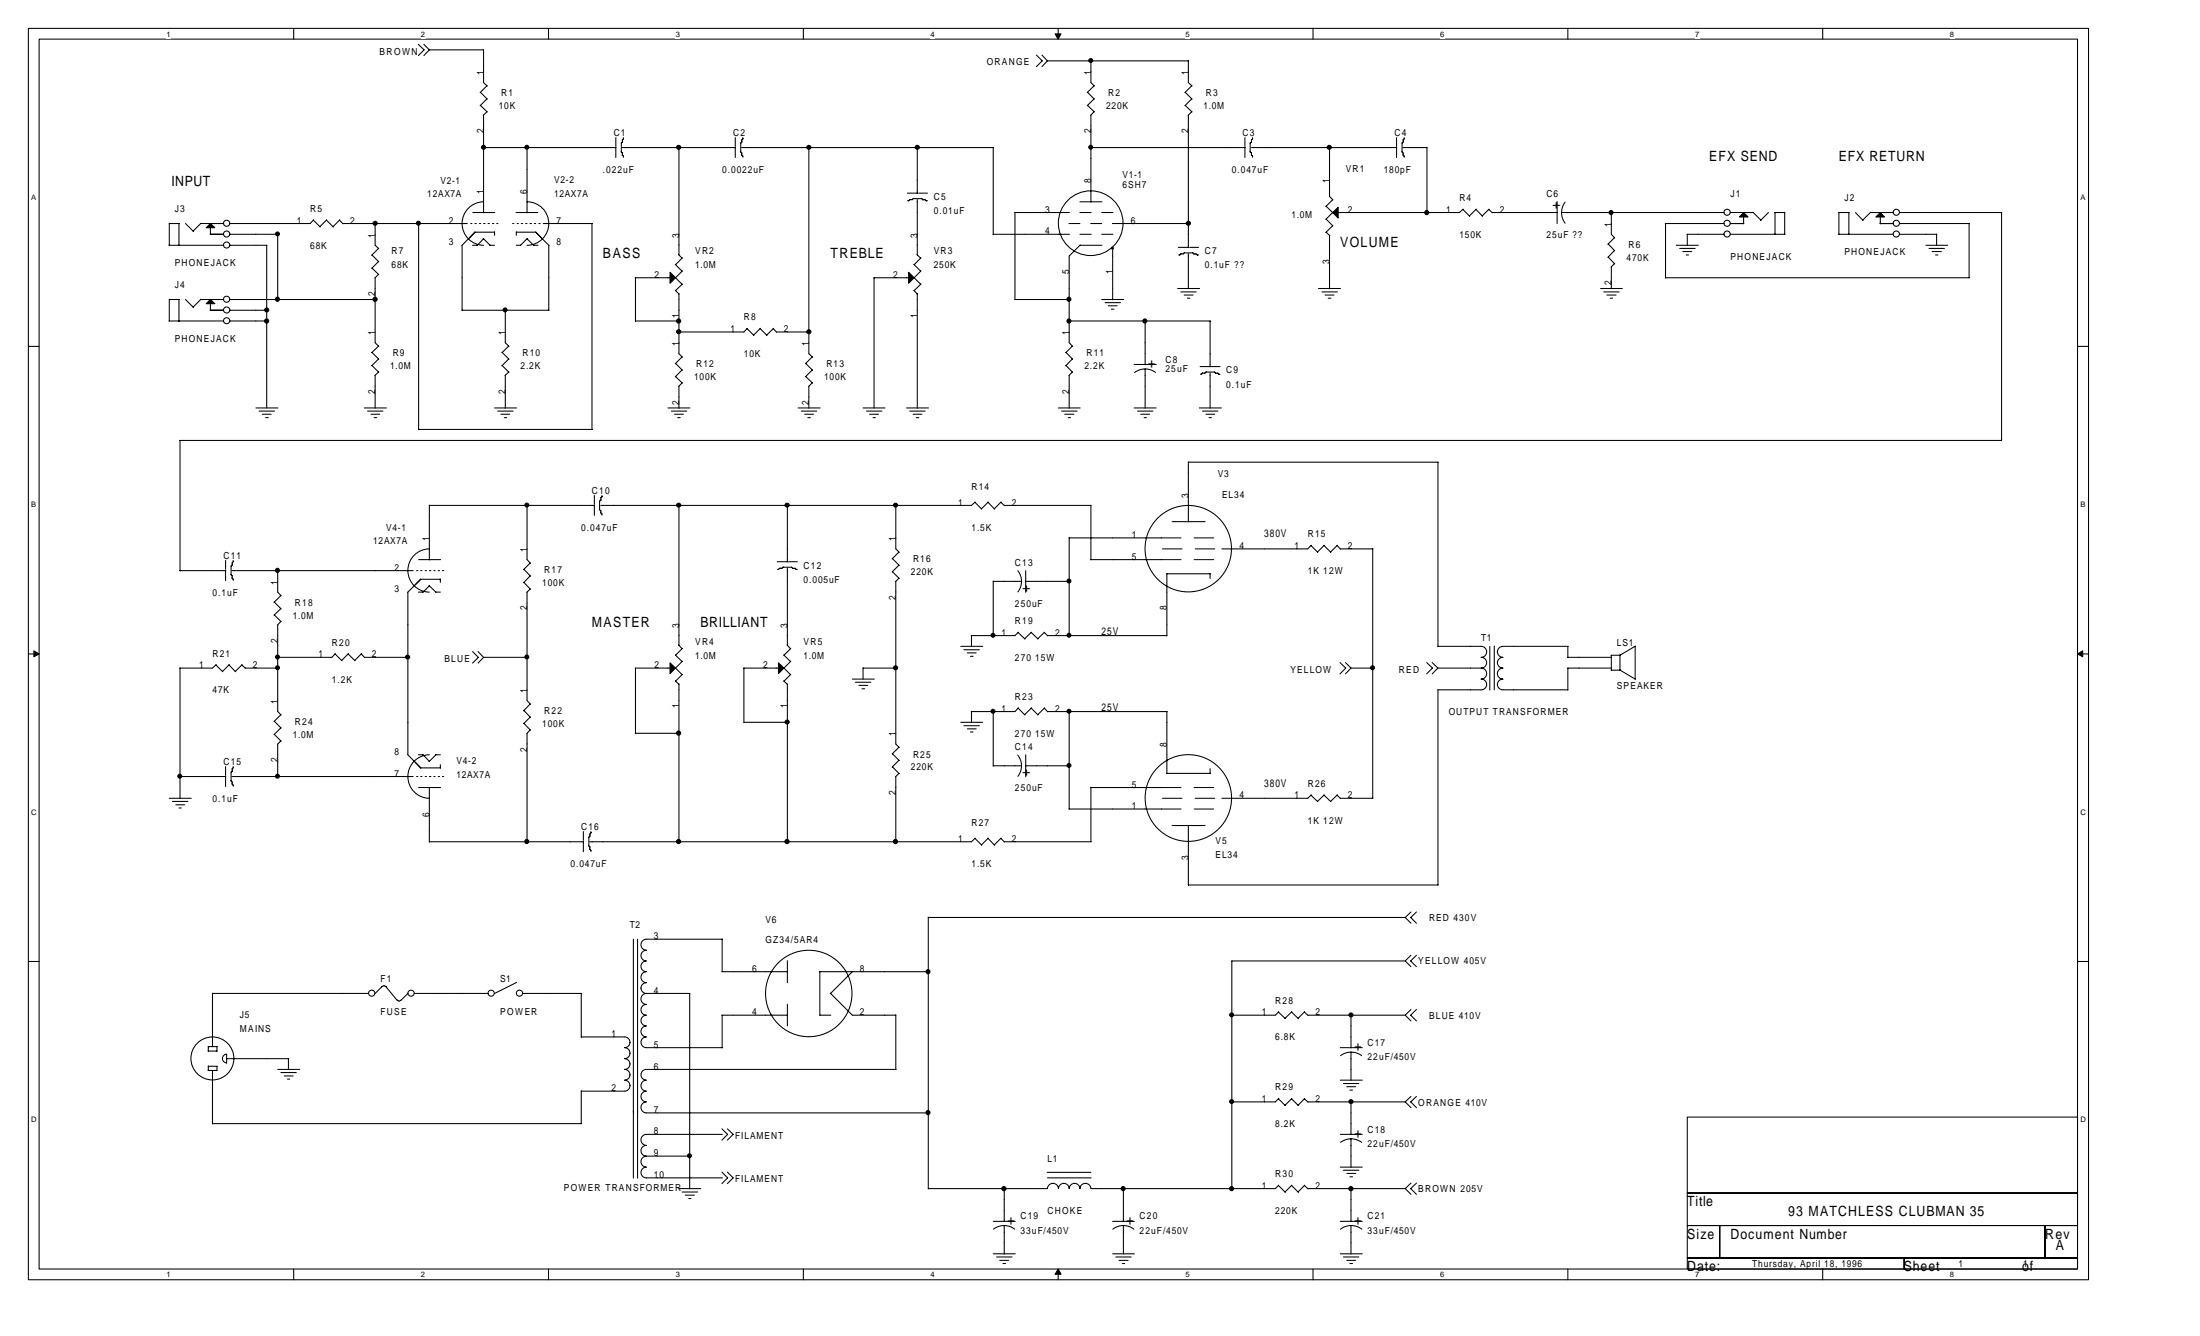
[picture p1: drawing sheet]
<svg xmlns="http://www.w3.org/2000/svg" width="356mm" height="216mm" viewBox="0 0 356 216" stroke-linecap="round" stroke-linejoin="round" font-family="sans-serif">
<path d="M4.6 4.6h333v202.2h-333zM6.3 6.3h329.5v198.8h-329.5z" fill="none" stroke="#000" stroke-width=".17"/>
<g fill="#fff">
<path d="M26.9 4.8h.7v1.4h-.7z"/>
<path d="M26.9 205.3h.7v1.4h-.7z"/>
</g>
<path d="M47.5 4.6v1.7M47.5 205.1v1.7" fill="none" stroke="#000" stroke-width=".17"/>
<g fill="#fff">
<path d="M68 4.8h.7v1.4h-.7z"/>
<path d="M68 205.3h.7v1.4h-.7z"/>
</g>
<path d="M88.7 4.6v1.7M88.7 205.1v1.7" fill="none" stroke="#000" stroke-width=".17"/>
<g fill="#fff">
<path d="M109.2 4.8h.7v1.4h-.7z"/>
<path d="M109.2 205.3h.7v1.4h-.7z"/>
</g>
<path d="M129.9 4.6v1.7M129.9 205.1v1.7" fill="none" stroke="#000" stroke-width=".17"/>
<g fill="#fff">
<path d="M150.4 4.8h.7v1.4h-.7z"/>
<path d="M150.4 205.3h.7v1.4h-.7z"/>
</g>
<path d="M171 4.6v1.7M171 205.1v1.7" fill="none" stroke="#000" stroke-width=".17"/>
<g fill="#000" stroke="#000" stroke-width=".16">
<path d="M170.5 5.5h1l-.5 .8z" fill-rule="evenodd"/>
<path d="M171 205.1l.5 .8h-1z" fill-rule="evenodd"/>
</g>
<g fill="#fff">
<path d="M191.6 4.8h.7v1.4h-.7z"/>
<path d="M191.6 205.3h.7v1.4h-.7z"/>
</g>
<path d="M212.2 4.6v1.7M212.2 205.1v1.7" fill="none" stroke="#000" stroke-width=".17"/>
<g fill="#fff">
<path d="M232.8 4.8h.7v1.4h-.7z"/>
<path d="M232.8 205.3h.7v1.4h-.7z"/>
</g>
<path d="M253.4 4.6v1.7M253.4 205.1v1.7" fill="none" stroke="#000" stroke-width=".17"/>
<g fill="#fff">
<path d="M274 4.8h.7v1.4h-.7z"/>
<path d="M274 205.3h.7v1.4h-.7z"/>
</g>
<path d="M294.6 4.6v1.7M294.6 205.1v1.7" fill="none" stroke="#000" stroke-width=".17"/>
<g fill="#fff">
<path d="M315.2 4.8h.7v1.4h-.7z"/>
<path d="M315.2 205.3h.7v1.4h-.7z"/>
<path d="M5.1 31.1h.8v1.4h-.8z"/>
<path d="M336.3 31.1h.8v1.4h-.8z"/>
<path d="M5.1 80.8h.8v1.4h-.8z"/>
<path d="M336.3 80.8h.8v1.4h-.8z"/>
</g>
<path d="M4.6 56h1.7M335.8 56h1.7" fill="none" stroke="#000" stroke-width=".17"/>
<g fill="#fff">
<path d="M5.1 130.5h.8v1.4h-.8z"/>
<path d="M336.3 130.5h.9v1.4h-.9z"/>
</g>
<path d="M4.6 105.7h1.7M335.8 105.7h1.7" fill="none" stroke="#000" stroke-width=".17"/>
<g fill="#000" stroke="#000" stroke-width=".16">
<path d="M5.5 105.2l.8 .5-.8 .4z" fill-rule="evenodd"/>
<path d="M335.8 105.7l.8-.5v.9z" fill-rule="evenodd"/>
</g>
<g fill="#fff">
<path d="M5.1 180.2h.8v1.4h-.8z"/>
<path d="M336.3 180.2h.9v1.4h-.9z"/>
</g>
<g fill="none" stroke="#000" stroke-width=".17">
<path d="M67.6 7.2l1 .9-1 .9M68.5 7.2l.9 .9-.9 .9M69.4 8.1h8.8M77.7 14.9l1.1 1.1M77.7 17l1.1 1.1M78.2 8v5.3l.6 .6M78.2 18.6v15.8M78.7 13.9l-1.1 1.1M78.7 16l-1.1 1.1M78.7 18l-.6 .6M167.5 8.9l1 .9-1 1M168.4 8.9l.9 .9"/>
<path d="M169.3 9.8l-.9 1M169.3 9.8h22.8M175.8 14.9l1.1 1.1M175.8 17l1.1 1.1M176.3 9.8v3.5l.6 .6M176.3 18.6v14.1M176.8 13.9l-1.1 1.1M176.8 16l-1.1 1.1M176.8 18l-.5 .6M191.6 14.9l1.1 1.1M191.6 17l1.1 1.1M192.1 9.8v3.5l.6 .6"/>
<path d="M192.1 18.6v21.4M192.6 13.9l-1.1 1.1M192.6 16l-1.1 1.1M192.6 18l-.6 .6M27.3 39.6h8.9M27.4 36.1v3.5M27.4 36.1h1.6M28.9 36.1v3.6M30 36.1l1.3 1.3M32.4 36.1h3.8M32.5 36.1l-1.3 1.3M34 37.9h2.2"/>
<path d="M34 36.8v1.1M37.2 39.6h6M37.2 37.9h7.7v10.5M43.1 39.6v26.3M50.6 35.6l1.1 1.1M50.7 35.5l-.6 .6h-12.9M52.8 35.6l1.1 1.1M52.8 35.5l-1.1 1.1M54.9 35.6l.5 .6M54.9 35.5l-1.1 1.1M55.4 36.1h20.1M60.6 36.1v3.5l.6 .6"/>
<path d="M67.7 36.1v33.3M74.7 39.6v10.6M75.9 38.5l.9-1-2.2 2.2M76.1 36.1h.2M76.4 39.6h.7M76.4 34.3h3.6M76.7 37.5h3.2M76.8 36.1h.2M77.5 36.1h.2M78.1 23.8h21.5M78.1 38.5l1.1 1.1M78.2 32.6a3.5 3.5 0 0 0-3.5 3.5 3.5 3.5 0 0 0 3.5 3.5"/>
<path d="M78.2 36.1h.2M78.2 38.6l-1.1 1.1M78.9 36.1h.2M79.2 39.6h.7M79.6 36.1h.2M79.9 37.5v.5M80.3 36.1h.2M82.9 36.1h.2M83.4 34.3h3.5M83.5 39.6h.7M83.5 37.5h3.1M83.5 37.5v.5"/>
<path d="M83.6 36.1h.2M84.3 36.1h.2M85 36.1h.2M85.2 32.6a3.5 3.5 0 0 1 3.5 3.5 3.5 3.5 0 0 1-3.5 3.5M85.2 23.8v10.6M85.2 38.6l1.1 1.1M85.2 38.5l-1.1 1.1M85.7 36.1h.2M86.2 39.6h.8M86.4 36.1h.2M87.1 36.1h.2M87.5 38.5l-.9-1 2.1 2.2"/>
<path d="M87.8 36.1h7.9M88.7 39.6v10.5M95.7 36.1v33.3M99.5 22.2v1.5M99.5 23.8v1.7M100.4 24.5l.2 .2M100.4 23.1v1.5M100.6 25l.2 .2M100.6 23.8h18.3M100.6 22.6v.4M100.6 24.7v.4M100.6 22.9l-.2 .2"/>
<path d="M100.8 22.2v.3M100.8 25.2v.2M100.8 22.4l-.2 .2M109.7 23.8v17.4M118.8 22.2v1.5M118.8 23.8v1.7M119.7 24.5l.2 .2M119.7 23.1v1.5M119.9 25l.2 .2M119.9 23.8h40.7M119.9 22.6v.4M119.9 24.7v.4"/>
<path d="M119.9 22.9l-.2 .2M120.1 22.2v.3M120.1 25.2v.2M120.1 22.4l-.2 .2M130.7 23.8v33.4l.6 .5M146.7 31.2h1.6M146.7 32.4h.2M147 32.3h.5M147.1 32.2l-.2 .2M147.6 32.1h1.4M147.6 32.1l-.2 .2M148.3 23.8v7.5"/>
<path d="M148.3 32.3v8.9M148.5 31.2h1.4M149 32.1l.2 .2M149.2 32.3h.3M149.5 32.3l.2 .2M149.7 32.4h.2M160.5 37.9h12.4M160.5 23.8v14.1M164.1 34.3v14.1h8.8M164.1 34.3h8.8M172.8 36.1h1.8M174.6 39.6h3.5"/>
<path d="M174.6 37.9h1.8M174.6 34.3h1.8M174.6 32.6h3.5M174.6 39.6l-1.8 1.8v14l.6 .6M176.3 23.8h25M176.3 36.1h1.8M178.1 37.9h1.8M178.1 34.3h1.8M179.8 36.1h12.3M190.5 40h1.6M192.3 40h1.4M201.2 22.2v1.5"/>
<path d="M201.2 23.8v1.7M202 24.5l.3 .2M202.1 23.1v1.5M202.2 25l.3 .2M202.3 23.8h23.5M202.3 22.6v.4M202.3 24.7v.4M202.3 22.9l-.2 .2M202.5 22.2v.3M202.5 25.2v.2M202.5 22.4l-.2 .2M214.3 33.3l1.1 1.1"/>
<path d="M214.3 35.4l1.1 1.1M214.3 37.5l.6 .6M214.9 23.8v8M214.9 38v8.7M214.9 31.7l.5 .6M215.4 32.3l-1.1 1.1M215.4 34.3l-1.1 1.1M215.4 36.5l-1.1 1.1M225.7 22.2v1.5M225.7 23.8v1.7M226.6 24.5l.2 .2M226.6 23.1v1.5"/>
<path d="M226.8 25l.2 .2M226.8 23.8h3.8M226.8 22.6v.4M226.8 24.7v.4M226.8 22.9l-.2 .2M227 22.2v.3M227 25.2v.2M227 22.4l-.2 .2M230.6 23.8v10.5M236.4 33.8l1.1 1.1M236.5 33.8l-.6 .5h-19.6M238.6 33.8l1 1.1"/>
<path d="M238.6 33.8l-1.1 1.1M240.6 33.8l.6 .6M240.7 33.8l-1.1 1.1M241.2 34.3h10.5M251.7 32.6v3.5M252.4 34.3h26.3M253 32.7a2.83 2.83 0 0 0 0 3.4M259.9 39.4l1.1 1.1M260.4 34.3v3.6l.6 .6M261 38.4l-1.1 1.1M269.2 36.1h9.5M269.2 36.1v8.8"/>
<path d="M270.9 39.6h3.6M272.7 37.9h6M272.7 37.9v1.8M279.7 36.1h2.2M279.7 37.9h8.8M279.7 34.3h3.7M281.8 35.1v1.1M283.4 34.3l1.2 1.3M285.8 34.3l-1.2 1.3M286.9 34.3h1.6M286.9 34.3v3.6M288.5 34.3v3.6"/>
<path d="M297.2 37.9h8.8M297.2 34.3h1.7M297.2 34.3v3.6M298.8 34.3v3.6M299.9 34.3l1.2 1.3M302.3 34.3h3.7M302.4 34.3l-1.3 1.3M303.9 36.1h2.1M303.9 35.1v1.1M307.1 36.1h11.2M307.1 37.9h6M307.1 34.3h16.5"/>
<path d="M311.3 39.6h3.5M313 37.9v1.8M318.3 36.1v8.8M323.5 34.3v36.9M27.3 51.9h8.9M27.4 48.4h1.6M27.4 48.4v3.5M28.9 48.4v3.5M30 48.4l1.3 1.3M32.4 48.4h3.8M32.5 48.4l-1.3 1.2M34 50.1h2.2"/>
<path d="M34 49.1v1.1M37.2 48.4h23.4M37.2 51.9h5.9M37.2 50.1h5.9M60.1 57l1.1 1.1M60.1 59.1l1.1 1.1M60.1 41.2l1.1 1.1M60.1 43.3l1.1 1.1M60.6 44.9v10.5l.6 .6M61.2 55.9l-1.1 1.1M61.2 58l-1.1 1.1M61.2 40.1l-1.1 1.1"/>
<path d="M61.2 42.3l-1.1 1.1M61.2 44.3l-.6 .6M74.7 50.1h14M81.2 57l1.1 1.1M81.2 59.1l1.1 1.1M81.7 50.1v5.3l.6 .6M82.2 55.9l-1.1 1.1M82.2 58l-1.1 1.1M102.7 44.9h5.6M102.7 51.9h7.1M102.7 44.9v7M109.1 46.9l.6 .6"/>
<path d="M109.1 44.8l1.2 1.1M109.1 42.7l1.2 1.1M109.2 58.7l1.1 1.1M109.7 41.2l.6 .5M109.7 47.5v9.7l.6 .5M110.3 57.7l-1.2 1.1M110.3 59.8l-1.2 1.1M110.3 45.9l-1.1 1.1M110.3 43.8l-1.1 1.1M110.3 41.7l-1.1 1.1M120.7 53.1l1.1 1.1M120.8 53.1l-.6 .6h-10.5"/>
<path d="M122.9 53.1l1.1 1.1M122.9 53.1l-1.1 1.1M125 53.1l.5 .6M125 53.1l-1.1 1.1M125.5 53.7h5.3M130.2 58.7l1.1 1.1M131.3 57.7l-1.1 1.1M131.3 59.8l-1.1 1.1M141.2 44.9h5.7M141.3 44.9v21.1M147.7 46.9l.6 .6M147.7 44.8l1.1 1.1"/>
<path d="M147.7 42.7l1.1 1.1M148.2 41.2l.6 .5M148.3 47.5v18.5M148.9 45.9l-1.1 1.1M148.9 43.8l-1.1 1.1M148.9 41.7l-1.1 1.1M172.3 57l1.1 1.1M172.3 59.1l1.1 1.1M172.8 51.9h22.8M173.3 55.9l-1 1.1M173.3 58l-1 1.1M178.1 48.4h3.5"/>
<path d="M178.6 48.9h2.5M179.1 49.4h1.5M179.6 50h.5M179.8 40.3v8.1M183.3 58.9h3.6M185.1 51.9v7M185.1 59.6v6.4M190.3 46.6h3.6M190.5 41.2h.2M190.9 47.2h2.5M190.9 41h.4M190.9 41l-.2 .2"/>
<path d="M191.4 47.7h1.4M191.4 40.9h1.4M191.4 40.8l-.2 .2M191.9 48.2h.4M192.1 41v5.7M192.8 40.9l.2 .2M193 41h.4M193.3 41l.3 .2M193.5 41.2h.2M194 59.2h1.6M195.6 51.9v7.4M195.8 59.2h1.4"/>
<path d="M213.1 46.6h3.6M213.7 47.2h2.5M214.2 47.7h1.4M214.7 48.2h.4M258.7 46.6h3.5M259.2 47.2h2.5M259.7 47.7h1.5M259.9 41.5l1.1 1.1M260.3 48.2h.4M260.4 43.1v3.6M261 40.5l-1.1 1.1M261 42.6l-.6 .6"/>
<path d="M269.2 44.9h49.1M271.5 40.1h2.5M272 40.7h1.4M272.6 41.2h.3M311.8 40.1h2.5M312.3 40.7h1.5M312.9 41.2h.3M29.1 71.2h294.4M29.1 71.2v21.1M41.4 65.9h3.5M41.9 66.4h2.5M42.4 66.9h1.4"/>
<path d="M42.9 67.5h.5M58.9 65.9h3.6M59.4 66.4h2.5M60 66.9h1.4M60.5 67.5h.4M60.6 60.6v5.4M61.2 60.1l-.6 .6M67.7 69.4h28M79.9 65.9h3.6M80.4 66.4h2.5M81 66.9h1.4M81.5 67.5h.4"/>
<path d="M81.7 60.6v5.4M82.2 60.1l-.6 .6M108 65.9h3.5M108.5 66.4h2.5M109 66.9h1.5M109.2 60.8l1.1 1.1M109.5 67.5h.5M109.7 62.4v3.6M110.3 61.9l-.6 .6M129 65.9h3.6M129.5 66.4h2.5M130.1 66.9h1.4"/>
<path d="M130.2 60.8l1.1 1.1M130.6 67.5h.4M130.7 62.4v3.6M131.3 61.9l-.6 .6M139.5 65.9h3.6M140.1 66.4h2.5M140.6 66.9h1.4M141.1 67.5h.4M146.5 65.9h3.6M147 66.4h2.5M147.6 66.9h1.4M148.1 67.5h.4"/>
<path d="M171.1 65.9h3.5M171.6 66.4h2.5M172.1 66.9h1.5M172.6 67.5h.4M172.8 60.6v5.4M173.3 60.1l-.5 .6M183.3 65.9h3.6M183.9 66.4h2.5M184.4 66.9h1.4M184.9 67.5h.4M186.8 60.2a2.79 2.79 0 0 0-3.4 0M192.1 74.6v9.7"/>
<path d="M192.1 74.7h40.4M193.9 65.9h3.5M194 60.5h.2M194.4 66.4h2.5M194.4 60.3h.4M194.4 60.3l-.2 .2M194.9 66.9h1.5M194.9 60.1h1.5M195 60.1l-.3 .2M195.4 67.5h.4M195.6 60.3v5.7M196.3 60.1l.2 .2"/>
<path d="M196.5 60.3h.4M196.8 60.3l.2 .2M197 60.5h.2M232.4 74.7v29.8M29.1 92.2h7.4M36.5 90.6v1.4M36.5 92.2v1.6M37.3 92.9l.2 .2M37.4 91.5v1.4M37.5 93.4l.2 .2M37.5 92.2h29.3M37.5 90.9v.4"/>
<path d="M37.5 93v.4M37.6 91.3l-.2 .2M37.7 90.6v.2M37.7 93.6v.2M37.7 90.7l-.2 .3M44.3 97.3l1.1 1.1M44.3 99.4l1.1 1.1M44.9 92.2v3.5l.5 .6M45.4 96.2l-1.1 1.1M45.4 98.4l-1.1 1M65.9 95.7v26.3M67.3 92.2h.2"/>
<path d="M67.6 95.7h.8M67.7 90.4h3.5M68 93.6h3.2M68 92.2h.2M68 93.6l-2.1 2.1M68.7 92.2h.2M69.4 94.6l1.1 1.1M69.4 88.7a3.5 3.5 0 0 0-3.5 3.5 3.5 3.5 0 0 0 3.5 3.5M69.4 92.2h.3M69.4 81.6v8.9M69.4 94.7l-1.1 1M69.4 81.7h26.7"/>
<path d="M70.1 92.2h.2M70.4 95.7h.8M70.8 92.2h.2M71.2 93.6v.5M71.5 92.2h.2M84.7 92l1 1.1M84.7 94.1l1 1.1M85.2 81.7v8.7l.5 .6M85.2 95.7v17.5l.5 .6M85.7 91l-1.1 1M85.7 93.1l-1.1 1.1M85.7 95.2l-.6 .5"/>
<path d="M96.1 80.1v1.4M96.1 81.7v1.6M96.9 82.4l.2 .2M96.9 81v1.4M97.1 82.9l.2 .2M97.1 80.4v.4M97.1 82.5v.4M97.2 80.8l-.3 .2M97.3 80.1v.2M97.3 83v.2M97.3 80.2l-.2 .2M109.7 81.6v22.7"/>
<path d="M125.6 90.8h1.7M125.7 92h.2M126 91.8h.4M126.1 91.8l-.3 .2M126.5 91.7h1.5M126.6 91.6l-.2 .2M127.3 81.7v9.1M127.3 91.8v12.5M127.4 90.8h1.5M127.9 91.7l.3 .2M128.1 91.8h.4M128.5 91.8l.2 .2"/>
<path d="M128.7 92h.2M144.2 90.3l1.1 1.1M144.2 92.4l1.1 1.1M144.8 81.7v7l.5 .6M144.8 94v26.2l.5 .6M145.3 89.2l-1.1 1.1M145.3 91.3l-1.1 1.1M145.3 93.4l-.5 .6M157.6 81.2l1.1 1.1M157.6 81.1l-.6 .6h-59.9M159.7 81.2l1.1 1.1M159.7 81.1l-1.1 1.1"/>
<path d="M160.5 94h4.6M160.5 93.9v8.8M161.8 81.2l.6 .5M161.8 81.1l-1.1 1.1M162.3 81.7h14.1M164.5 92.2a2.78 2.78 0 0 1 0 3.5M165.7 94h7.2M165.8 92.2v3.5M172.8 86.9h15M172.8 86.9v15.8M176.3 81.7v8.8M176.3 90.4h11.5"/>
<path d="M188.6 92.7h7M188.6 92.7v10.1M189.5 84.3h5.3M195.6 92.7v.8M211.9 88.2l1.1 1.1M211.9 88.1l-.5 .6h-13.9M214 88.2l1.1 1.1M214.1 88.1l-1.1 1.1M216.1 88.2l.6 .5M216.2 88.1l-1.1 1.1M216.6 88.7h5.3M221.9 88.7v40.3"/>
<path d="M29.1 108v21M34.9 107.5l1.1 1.1M34.9 107.4l-.6 .6h-5.2M37 107.5l1.1 1.1M37.1 107.4l-1.1 1.1M39.1 107.5l.6 .5M39.1 107.4l-1.1 1.1M39.6 108h5.3M44.3 116.6l1.1 1.1M44.3 118.7l1.1 1.1M44.9 101v14l.5 .5M45.4 115.5l-1.1 1.1"/>
<path d="M45.4 117.6l-1.1 1.1M45.4 119.7l-.6 .6M45.4 100.4l-.6 .6M54.2 105.7l1.1 1.1M54.2 105.6l-.5 .6h-8.9M56.3 105.7l1.1 1.1M56.3 105.6l-1.1 1.1M58.4 105.7l.5 .6M58.4 105.6l-1.1 1.1M58.9 106.2h7.1M76.4 105.3l.9 .9-.9 1M77.3 105.3l.9 .9"/>
<path d="M78.2 106.2l-.9 1M78.2 106.2h7M84.7 114.8l1 1.1M84.7 116.9l1 1.1M85.2 118.5v17.5M85.7 113.8l-1.1 1.1M85.7 115.9l-1.1 1M85.7 118l-.6 .5M102.7 108h5.6M102.7 108v10.5M102.7 118.5h7.1M109.1 107.9l1.2 1.1"/>
<path d="M109.1 110l.6 .6M109.1 105.8l1.2 1.1M109.7 104.2l.6 .6M109.7 110.5v25.6M110.3 109l-1.1 1.1M110.3 106.9l-1.1 1.1M110.3 104.8l-1.1 1.1M120.2 108h5.6M120.2 116.7h7.1M120.2 108v8.8M126.7 110l.6 .6M126.7 107.9l1.1 1.1"/>
<path d="M126.7 105.8l1.1 1.1M127.2 104.2l.6 .6M127.3 110.5v25.6M127.8 109l-1.1 1.1M127.8 106.9l-1.1 1.1M127.8 104.8l-1.1 1.1M137.8 109.7h3.5M138.3 110.3h2.5M138.8 110.8h1.5M139.3 111.3h.5M139.5 108h5.3M139.5 107.9v1.8"/>
<path d="M155.3 104.5h3.5M155.3 116.7h3.5M155.8 105h2.5M155.8 117.3h2.5M156.4 105.5h1.4M156.4 117.8h1.4M156.9 106.1h.4M156.9 118.3h.4M157 102.7v1.8M157 115v1.8M160.5 115v8.8M164.6 102.2l1.1 1.1"/>
<path d="M164.6 114.4l1.1 1.1M164.6 102.2l-.5 .5h-7.1M164.6 114.4l-.5 .6h-7.1M166.7 102.2l1.1 1.1M166.7 114.4l1.1 1.1M166.7 102.2l-1.1 1M166.7 114.4l-1.1 1.1M168.8 102.2l.5 .6M168.8 114.4l.5 .6M168.8 102.2l-1.1 1M168.8 114.4l-1.1 1.1M169.3 102.7h19.3"/>
<path d="M169.3 115h19.4M172.8 115v15.7M188.6 115v10M216.6 107.1l.9 .9-.9 .9M217.5 107.1l.9 .9-.9 .9M218.3 108h3.6M230.6 107.1l.9 .9-.9 .9M231.5 107.1l.9 .9-.9 .9M232.4 108h7M232.4 104.5h7a.89 .89 0 0 1 .9 .8 .89 .89 0 0 1-.9 .9 .87 .87 0 0 1 .9 .9 .87 .87 0 0 1-.9 .9M232.4 111.4v31.6M239.4 108a.89 .89 0 0 1 .9 .9 .89 .89 0 0 1-.9 .8 .87 .87 0 0 1 .9 .9 .87 .87 0 0 1-.9 .9h-7"/>
<path d="M240.8 104.5v7M241.5 104.4v7.1M253.4 106.2h7M253.4 104.5v1.8M253.5 104.5h-10.6a.89 .89 0 0 0-.9 .8 .89 .89 0 0 0 .9 .9 .87 .87 0 0 0-.9 .9 .87 .87 0 0 0 .9 .9 .89 .89 0 0 0-.9 .9 .89 .89 0 0 0 .9 .8 .87 .87 0 0 0-.9 .9 .87 .87 0 0 0 .9 .9h10.5M260.4 105.9v2.4M260.4 108h-7v3.5M260.4 108.3h1.5M261.8 108.3l2.5 1.4M261.8 105.8v2.5M264.3 104.5v5.3M264.3 104.4l-2.5 1.5h-1.4"/>
<path d="M27.4 129h3.5M27.9 129.5h2.5M28.4 130.1h1.5M28.9 130.6h.4M29.1 125.5h7.4M36.5 123.9v1.4M36.5 125.5v1.6M37.3 126.2l.2 .2M37.4 124.8v1.4M37.5 126.7l.2 .2M37.5 124.2v.4M37.5 126.3v.4"/>
<path d="M37.5 125.5h29.3M37.6 124.6l-.2 .2M37.7 123.9v.2M37.7 126.8v.3M37.7 124.1l-.2 .2M44.9 120.2v5.3M65.9 121.9l2.1 2.2-.9-.9M67.3 125.5h.2M67.6 122h.8M67.7 127.3h3.5M68 124.1h3.2M68 125.5h.2"/>
<path d="M68.3 121.9l1.1 1.1M68.7 125.5h.2M69.4 122a3.5 3.5 0 0 0-3.5 3.5 3.5 3.5 0 0 0 3.5 3.5M69.4 127.2v8.9M69.4 125.5h.3M69.4 136h24.9M70.1 125.5h.2M70.4 122h.8M70.5 122l-1.1 1.1M70.8 125.5h.2M71.2 123.6v.5M71.5 125.5h.2"/>
<path d="M94.3 134.4v1.4M94.3 136v1.6M95.1 136.7l.2 .2M95.2 135.3v1.4M95.3 137.2l.2 .2M95.3 134.8v.3M95.3 136.8v.5M95.4 135.1l-.2 .2M95.5 134.4v.2M95.5 137.4v.2M95.6 134.5l-.3 .3M144.2 121.8l1.1 1.1"/>
<path d="M144.2 123.9l1.1 1.1M144.8 125.5v10.5M145.3 120.7l-1.1 1.1M145.3 122.9l-1.1 1.1M145.3 125l-.5 .5M157.6 135.5l1.1 1.1M157.6 135.4l-.6 .6h-61.7M159.7 135.5l1.1 1.1M159.7 135.4l-1.1 1.1M160.5 123.8h4.6M161.8 135.5l.6 .6M161.8 135.4l-1.1 1.1"/>
<path d="M162.3 136h14.1M164.5 122a2.78 2.78 0 0 1 0 3.5M165.7 123.8h7.1M165.8 122v3.5M172.8 130.7h15M176.3 127.2v8.8M176.3 127.3h11.5M188.6 125h7M189.5 133.4h5.3M192.1 133.4v9.7M195.6 124.2v.8M211.9 128.5l1.1 1.1"/>
<path d="M211.9 128.5l-.5 .5h-13.9M214 128.5l1.1 1.1M214.1 128.5l-1.1 1M216.1 128.5l.6 .5M216.2 128.5l-1.1 1M216.6 129h5.3M4.6 155.4h1.7M61.7 159.5l.4-.2 .3 .2M61.7 159.4l-1.1 1.1M62.4 159.4l1.7 2.2M83.5 158.8l-3.6 1.7M102.4 151.8v38.6"/>
<path d="M103.1 151.8v38.6M116.7 157h10.6M116.7 151.8h-12.2a.89 .89 0 0 0-.9 .9 .89 .89 0 0 0 .9 .9 .87 .87 0 0 0-.9 .8 .87 .87 0 0 0 .9 .9 .87 .87 0 0 0-.9 .9 .87 .87 0 0 0 .9 .8 .89 .89 0 0 0-.9 .9 .89 .89 0 0 0 .9 .9 .87 .87 0 0 0-.9 .9 .87 .87 0 0 0 .9 .8M116.7 151.7v5.3M127.3 155.3v3.5M132.5 157h17.5M132.5 157v7.1h1.8M137.8 157l-3.6 3.6M150 148.2v43.9M150 148.3h77.2M192.1 143h40.4M227.2 155.3h-28.1v36.8"/>
<path d="M228.1 147.4l-1 .9 1 .9M228.1 154.4l-1 .9 1 .9M229 147.4l-1 .9 1 .9M229 154.4l-1 .9 1 .9M335.8 155.4h1.7M33.6 173h1.5M33.6 169.9h1.5M33.7 169.1v.8M33.7 172.3v.7M33.7 172.3h1.4M33.7 169.1h1.4M34.3 160.5v8.6"/>
<path d="M34.3 173v8.6M34.3 160.5h25.3M35.1 169.1v.8M35.1 172.3v.7M36.6 171.8a.7 .7 0 0 1-.6-.7 .7 .7 0 0 1 .6-.7v1.4M36.6 171.1h10.1M44.9 172.8h3.5M45.4 173.3h2.5M45.9 173.9h1.5M46.5 174.4h.3M46.6 171.1v1.8M64.2 161.6l.3 .2 .3-.2"/>
<path d="M66 160.5l-1.1 1.1M67 160.5h11.9M84.5 160.5h9.5M94 167.6h7a.87 .87 0 0 1 .8 .8 .87 .87 0 0 1-.8 .9 .89 .89 0 0 1 .8 .9 .89 .89 0 0 1-.8 .9 .87 .87 0 0 1 .8 .9 .87 .87 0 0 1-.8 .8 .87 .87 0 0 1 .8 .9 .87 .87 0 0 1-.8 .9 .89 .89 0 0 1 .8 .8 .89 .89 0 0 1-.8 .9h-7M94 160.5v7.1M94 176.3v5.3M104.5 160.5a.89 .89 0 0 0-.9 .9 .89 .89 0 0 0 .9 .9 .87 .87 0 0 0-.9 .9 .87 .87 0 0 0 .9 .9 .87 .87 0 0 0-.9 .8 .87 .87 0 0 0 .9 .9 .89 .89 0 0 0-.9 .9 .89 .89 0 0 0 .9 .9 .87 .87 0 0 0-.9 .8 .87 .87 0 0 0 .9 .9h12.2M104.5 160.5h7M111.5 160.5v31.6M116.7 164.1h10.6M116.7 164.1v5.2M127.3 162.3v3.5"/>
<path d="M134.2 160.5l3.6 3.6h7M144.8 164v8.8M144.8 172.8h-40.3a.87 .87 0 0 0-.9 .9 .87 .87 0 0 0 .9 .9 .89 .89 0 0 0-.9 .8 .89 .89 0 0 0 .9 .9 .87 .87 0 0 0-.9 .9 .87 .87 0 0 0 .9 .9 .89 .89 0 0 0-.9 .9 .89 .89 0 0 0 .9 .8h45.6M206.6 163.5l1.1 1.1M206.6 177.6l1.1 1.1M206.7 163.5l-.6 .6h-7M206.7 177.5l-.6 .6h-7M208.8 163.5l1.1 1.1M208.8 177.6l1.1 1.1M208.8 163.5l-1.1 1.1M208.8 177.5l-1.1 1.1M210.8 163.5l.6 .6"/>
<path d="M210.8 177.6l.6 .5M210.9 163.5l-1.1 1.1M210.9 177.5l-1.1 1.1M211.4 164.1h15.7M211.4 178.1h15.8M216.6 174.6h3.6M216.6 169.3h3.6M216.7 170.6a2.83 2.83 0 0 1 3.4 0M217.1 175.1h2.5M217.7 175.6h1.4M218.2 176.2h.4M218.4 164v5.3"/>
<path d="M218.4 170v4.6M218.4 178v5.4M227.1 164.1l1 .9M228.1 163.1l-1 1M228.1 177.2l-1 .9 1 .9M229 163.1l-1 1 1 .9M229 177.2l-1 .9 1 .9M34.3 181.6h59.7M104.5 186.8a.89 .89 0 0 0-.9 .9 .89 .89 0 0 0 .9 .9M104.5 188.6a.87 .87 0 0 0-.9 .9 .87 .87 0 0 0 .9 .8h12.3M109.7 192.1h3.6M110.3 192.6h2.4"/>
<path d="M110.8 193.1h1.4M111.3 193.7h.4M116.7 182.4l.9 .9-.9 .9M116.7 189.4l.9 .9-.9 1M116.8 183.3h-12.3a.89 .89 0 0 0-.9 .9 .89 .89 0 0 0 .9 .9 .87 .87 0 0 0-.9 .9 .87 .87 0 0 0 .9 .8h7M117.6 182.4l.9 .9-.9 .9M117.6 189.4l.9 .9-.9 1M160.5 197.4h3.6M160.6 198.6a2.81 2.81 0 0 1 3.4 0M162.3 192.1v5.3M162.3 198v4.7M169.3 189.5h7"/>
<path d="M169.3 190.3h7.1M179.8 197.4h3.6M179.9 198.6a2.78 2.78 0 0 1 3.4 0M181.6 192v5.4M181.6 198v4.7M206.6 191.6l1.1 1.1M206.7 191.5l-.6 .6h-29.8a.89 .89 0 0 0-.9-.9 .89 .89 0 0 0-.8 .9 .87 .87 0 0 0-.9-.9 .87 .87 0 0 0-.9 .9 .87 .87 0 0 0-.8-.9 .87 .87 0 0 0-.9 .9 .89 .89 0 0 0-.9-.9 .89 .89 0 0 0-.9 .9h-19.3M208.8 191.6l1.1 1.1M208.8 191.5l-1.1 1.1M210.8 191.6l.6 .5M210.9 191.5l-1.1 1.1M211.4 192.1h15.8"/>
<path d="M216.6 188.6h3.6M216.6 197.4h3.6M216.6 183.3h3.6M216.7 198.6a2.81 2.81 0 0 1 3.4 0M216.7 184.6a2.83 2.83 0 0 1 3.4 0M217.1 189.1h2.5M217.7 189.6h1.4M218.2 190.2h.4M218.4 184v4.7M218.4 192v5.4M218.4 198v4.7M228.1 191.2l-1 .9 1 .9"/>
<path d="M229 191.2l-1 .9 1 .9M272.7 180.5h63.1v12.3h-63.1zM272.7 192.8h63.1v5.2h-63.1zM272.7 198h5.3v5.3h-5.3zM278 198h52.6v5.3h-52.6zM330.6 198h5.2v5.3h-5.2zM160.5 202.6h3.6M161.1 203.1h2.5M161.6 203.7h1.4M162.1 204.2h.4M179.8 202.6h3.6M180.4 203.1h2.5"/>
<path d="M180.9 203.7h1.4M181.4 204.2h.4M216.6 202.6h3.6M217.1 203.1h2.5M217.7 203.7h1.4M218.2 204.2h.4M272.7 203.3h35.1v1.8h-35.1zM307.8 203.3h28v1.8h-28z"/>
<circle cx="36.6" cy="39.6" r=".5"/>
<circle cx="36.6" cy="36.1" r=".5"/>
<circle cx="36.6" cy="37.8" r=".5"/>
<circle cx="176.3" cy="36.1" r="5.2"/>
<circle cx="279.2" cy="34.3" r=".5"/>
<circle cx="279.2" cy="36.1" r=".5"/>
<circle cx="279.2" cy="37.8" r=".5"/>
<circle cx="306.5" cy="34.3" r=".5"/>
<circle cx="306.5" cy="36.1" r=".5"/>
<circle cx="306.5" cy="37.8" r=".5"/>
<circle cx="36.6" cy="51.8" r=".5"/>
<circle cx="36.6" cy="48.4" r=".5"/>
<circle cx="36.6" cy="50.1" r=".5"/>
<circle cx="192.1" cy="88.7" r="7"/>
<circle cx="192.1" cy="129" r="7"/>
<circle cx="34.3" cy="171" r="3.5"/>
<circle cx="60.1" cy="160.5" r=".5"/>
<circle cx="66.4" cy="160.5" r=".5"/>
<circle cx="79.4" cy="160.5" r=".5"/>
<circle cx="84" cy="160.5" r=".5"/>
<circle cx="130.7" cy="160.5" r="7"/>
</g>
<g fill="#000" stroke="#000" stroke-width=".17">
<path d="M33.3 36.8l.7-.7 .7 .7z" fill-rule="evenodd"/>
<path d="M215.4 34.3l.9-.8v1.7z" fill-rule="evenodd"/>
<path d="M281.8 34.3l.7 .8h-1.4z" fill-rule="evenodd"/>
<path d="M303.2 35.1l.7-.8 .7 .8z" fill-rule="evenodd"/>
<path d="M33.3 49.1l.7-.7 .7 .7z" fill-rule="evenodd"/>
<path d="M108.3 44l.9 .9-.9 .9z" fill-rule="evenodd"/>
<path d="M146.9 44l.9 .9-.9 .9z" fill-rule="evenodd"/>
<path d="M108.3 107.1l.9 .9-.9 .9z" fill-rule="evenodd"/>
<path d="M125.8 107.1l.9 .9-.9 .9z" fill-rule="evenodd"/>
<circle cx="176.3" cy="9.8" r=".32"/>
<circle cx="44.9" cy="37.8" r=".32"/>
<circle cx="60.6" cy="36.1" r=".33"/>
<circle cx="67.6" cy="36.1" r=".32"/>
<circle cx="78.2" cy="23.8" r=".33"/>
<circle cx="85.2" cy="23.8" r=".32"/>
<circle cx="109.7" cy="23.8" r=".33"/>
<circle cx="130.7" cy="23.8" r=".33"/>
<circle cx="148.3" cy="23.8" r=".33"/>
<circle cx="176.3" cy="23.8" r=".32"/>
<circle cx="192.1" cy="36.1" r=".33"/>
<circle cx="214.9" cy="23.8" r=".33"/>
<circle cx="230.6" cy="34.3" r=".33"/>
<circle cx="260.4" cy="34.3" r=".33"/>
<circle cx="43.1" cy="51.9" r=".34"/>
<circle cx="43.1" cy="50.1" r=".33"/>
<circle cx="44.8" cy="48.4" r=".33"/>
<circle cx="60.6" cy="48.4" r=".34"/>
<circle cx="81.6" cy="50.1" r=".32"/>
<circle cx="109.7" cy="51.9" r=".34"/>
<circle cx="109.7" cy="53.6" r=".33"/>
<circle cx="130.7" cy="53.6" r=".33"/>
<circle cx="172.8" cy="51.9" r=".33"/>
<circle cx="172.8" cy="48.4" r=".33"/>
<circle cx="179.8" cy="40.1" r=".16"/>
<circle cx="185" cy="51.9" r=".33"/>
<circle cx="44.8" cy="92.2" r=".33"/>
<circle cx="85.2" cy="81.6" r=".32"/>
<circle cx="109.7" cy="81.6" r=".33"/>
<circle cx="127.2" cy="81.6" r=".33"/>
<circle cx="144.8" cy="81.6" r=".33"/>
<circle cx="172.8" cy="93.9" r=".32"/>
<circle cx="44.9" cy="107.9" r=".32"/>
<circle cx="44.9" cy="106.2" r=".32"/>
<circle cx="65.9" cy="106.2" r=".33"/>
<circle cx="85.2" cy="106.2" r=".32"/>
<circle cx="109.7" cy="118.5" r=".34"/>
<circle cx="127.2" cy="116.7" r=".33"/>
<circle cx="144.8" cy="107.9" r=".33"/>
<circle cx="160.5" cy="114.9" r=".32"/>
<circle cx="160.5" cy="102.7" r=".32"/>
<circle cx="172.8" cy="114.9" r=".32"/>
<circle cx="172.8" cy="102.7" r=".32"/>
<circle cx="221.8" cy="107.9" r=".32"/>
<circle cx="29.1" cy="125.4" r=".32"/>
<circle cx="44.9" cy="125.4" r=".32"/>
<circle cx="85.1" cy="136" r=".33"/>
<circle cx="109.7" cy="136" r=".34"/>
<circle cx="127.2" cy="136" r=".34"/>
<circle cx="144.7" cy="136" r=".34"/>
<circle cx="172.8" cy="123.7" r=".32"/>
<circle cx="150" cy="157" r=".33"/>
<circle cx="150" cy="179.8" r=".33"/>
<circle cx="199.1" cy="164" r=".32"/>
<circle cx="199.1" cy="178" r=".32"/>
<circle cx="218.4" cy="164" r=".33"/>
<circle cx="218.4" cy="178" r=".33"/>
<circle cx="111.4" cy="186.8" r=".32"/>
<circle cx="162.3" cy="192.1" r=".34"/>
<circle cx="181.5" cy="192.1" r=".33"/>
<circle cx="199.1" cy="192.1" r=".33"/>
<circle cx="218.4" cy="192.1" r=".34"/>
</g>
<path d="M187.7 86.9h9.7M187.7 90.4h9.7M187.9 88.7h9.7M187.7 130.7h9.7M187.7 127.3h9.7M187.9 129h9.7" fill="none" stroke="#000" stroke-width=".16" stroke-dasharray="3.2 2.1"/>
<g font-size="2.3">
<text x="27.7" y="30">INPUT</text>
<text x="276.2" y="26">EFX SEND</text>
<text x="297.2" y="26">EFX RETURN</text>
<text x="252.2" y="33.8" transform="rotate(-90 252.2 33.8)">+</text>
<text x="97.5" y="41.8">BASS</text>
<text x="134.3" y="41.8">TREBLE</text>
<text x="216.6" y="40">VOLUME</text>
<text x="185.6" y="59.5">+</text>
<text x="165.3" y="94.5" transform="rotate(90 165.3 94.5)">+</text>
<text x="95.7" y="101.3">MASTER</text>
<text x="113.2" y="101.3">BRILLIANT</text>
<text x="165.3" y="124.3" transform="rotate(90 165.3 124.3)">+</text>
<text x="218.9" y="169.9">+</text>
<text x="218.9" y="183.9">+</text>
<text x="162.8" y="197.9">+</text>
<text x="182.1" y="197.9">+</text>
<text x="218.9" y="197.9">+</text>
<text x="272.7" y="194.9">Title</text>
<text x="289" y="196.5">93 MATCHLESS CLUBMAN 35</text>
<text x="272.7" y="200.2">Size</text>
<text x="279.7" y="200.2">Document Number</text>
<text x="330.6" y="200.2">Rev</text>
<text x="332.3" y="202">A</text>
<text x="272.7" y="205.4">Date:</text>
<text x="307.7" y="205.4">Sheet</text>
<text x="326.8" y="205.4">of</text>
</g>
<g font-size="1.7">
<text x="204.4" y="86.8">380V</text>
<text x="178.1" y="102.6">25V</text>
<text x="178.1" y="114.8">25V</text>
<text x="204.4" y="127.1">380V</text>
</g>
<g font-size="1.6">
<text x="61.4" y="8.8">BROWN</text>
<text x="159.5" y="10.6">ORANGE</text>
<text x="78.2" y="12.1" transform="rotate(-90 78.2 12.1)">1</text>
<text x="80.6" y="17.6">10K</text>
<text x="81" y="15.5">R1</text>
<text x="176.4" y="12.1" transform="rotate(-90 176.4 12.1)">1</text>
<text x="178.8" y="17.6">220K</text>
<text x="179.1" y="15.5">R2</text>
<text x="192.1" y="12.1" transform="rotate(-90 192.1 12.1)">1</text>
<text x="194.5" y="17.6">1.0M</text>
<text x="194.9" y="15.5">R3</text>
<text x="78.2" y="21.6" transform="rotate(-90 78.2 21.6)">2</text>
<text x="99.2" y="22">C1</text>
<text x="118.5" y="22">C2</text>
<text x="176.4" y="21.6" transform="rotate(-90 176.4 21.6)">2</text>
<text x="192.1" y="21.6" transform="rotate(-90 192.1 21.6)">2</text>
<text x="200.8" y="22">C3</text>
<text x="225.4" y="22">C4</text>
<text x="71.2" y="29.7">V2-1</text>
<text x="89.6" y="29.5">V2-2</text>
<text x="97.5" y="27.9">.022uF</text>
<text x="116.7" y="27.9">0.0022uF</text>
<text x="176.4" y="29.6" transform="rotate(-90 176.4 29.6)">8</text>
<text x="181.4" y="28.8">V1-1</text>
<text x="199.1" y="27.9">0.047uF</text>
<text x="214.9" y="29.6" transform="rotate(-90 214.9 29.6)">1</text>
<text x="217.5" y="27.8">VR1</text>
<text x="223.7" y="27.9">180pF</text>
<text x="28.3" y="34.2">J3</text>
<text x="50.1" y="34.2">R5</text>
<text x="69.1" y="31.8">12AX7A</text>
<text x="78.2" y="31.4" transform="rotate(-90 78.2 31.4)">1</text>
<text x="85.2" y="31.4" transform="rotate(-90 85.2 31.4)">6</text>
<text x="89.6" y="31.8">12AX7A</text>
<text x="150.9" y="32.3">C5</text>
<text x="150.9" y="34.6">0.01uF</text>
<text x="168.9" y="34.4">3</text>
<text x="181.4" y="30.4">6SH7</text>
<text x="208.8" y="35.3">1.0M</text>
<text x="217.9" y="34.4">2</text>
<text x="233.7" y="34.4">1</text>
<text x="235.9" y="32.5">R4</text>
<text x="242.4" y="34.4">2</text>
<text x="250" y="31.8">C6</text>
<text x="279.7" y="31.8">J1</text>
<text x="298.1" y="32.5">J2</text>
<text x="48" y="36.1">1</text>
<text x="50.1" y="40.2">68K</text>
<text x="56.6" y="36.1">2</text>
<text x="60.7" y="38.4" transform="rotate(-90 60.7 38.4)">1</text>
<text x="63.3" y="41.1">R7</text>
<text x="72.5" y="36.1">2</text>
<text x="72.5" y="39.7">3</text>
<text x="89.9" y="36.1">7</text>
<text x="89.9" y="39.7">8</text>
<text x="109.8" y="38.4" transform="rotate(-90 109.8 38.4)">3</text>
<text x="112.4" y="41.1">VR2</text>
<text x="148.3" y="38.4" transform="rotate(-90 148.3 38.4)">3</text>
<text x="150.9" y="41.1">VR3</text>
<text x="168.9" y="37.9">4</text>
<text x="182.8" y="36.1">6</text>
<text x="194.7" y="41.1">C7</text>
<text x="235.9" y="38.5">150K</text>
<text x="250" y="38.5">25uF ??</text>
<text x="260.5" y="36.6" transform="rotate(-90 260.5 36.6)">1</text>
<text x="263.2" y="40">R6</text>
<text x="279.7" y="41.9">PHONEJACK</text>
<text x="298.1" y="41.3">PHONEJACK</text>
<text x="28.3" y="46.5">J4</text>
<text x="28.3" y="43">PHONEJACK</text>
<text x="60.7" y="47.9" transform="rotate(-90 60.7 47.9)">2</text>
<text x="63.3" y="43.3">68K</text>
<text x="105.8" y="44.9">2</text>
<text x="112.4" y="43.3">1.0M</text>
<text x="144.4" y="44.9">2</text>
<text x="150.9" y="43.3">250K</text>
<text x="172.8" y="44.3" transform="rotate(-90 172.8 44.3)">5</text>
<text x="179.9" y="44.3" transform="rotate(-90 179.9 44.3)">1</text>
<text x="194.7" y="43.3">0.1uF ??</text>
<text x="214.9" y="42.6" transform="rotate(-90 214.9 42.6)">3</text>
<text x="260.5" y="46.1" transform="rotate(-90 260.5 46.1)">2</text>
<text x="262.9" y="42.1">470K</text>
<text x="109.8" y="51.4" transform="rotate(-90 109.8 51.4)">1</text>
<text x="118.1" y="53.7">1</text>
<text x="120.2" y="51.8">R8</text>
<text x="126.7" y="53.7">2</text>
<text x="148.3" y="51.4" transform="rotate(-90 148.3 51.4)">1</text>
<text x="28.3" y="55.3">PHONEJACK</text>
<text x="60.7" y="54.2" transform="rotate(-90 60.7 54.2)">1</text>
<text x="63.1" y="59.6">1.0M</text>
<text x="63.5" y="57.6">R9</text>
<text x="81.7" y="54.2" transform="rotate(-90 81.7 54.2)">1</text>
<text x="84.1" y="59.6">2.2K</text>
<text x="84.5" y="57.6">R10</text>
<text x="109.8" y="55.9" transform="rotate(-90 109.8 55.9)">1</text>
<text x="112.5" y="59.3">R12</text>
<text x="120.2" y="57.7">10K</text>
<text x="130.8" y="55.9" transform="rotate(-90 130.8 55.9)">1</text>
<text x="133.6" y="59.3">R13</text>
<text x="172.8" y="54.2" transform="rotate(-90 172.8 54.2)">1</text>
<text x="175.3" y="59.6">2.2K</text>
<text x="175.6" y="57.6">R11</text>
<text x="188.4" y="58.6">C8</text>
<text x="60.7" y="63.6" transform="rotate(-90 60.7 63.6)">2</text>
<text x="81.7" y="63.6" transform="rotate(-90 81.7 63.6)">2</text>
<text x="109.8" y="65.4" transform="rotate(-90 109.8 65.4)">2</text>
<text x="112.2" y="61.4">100K</text>
<text x="130.8" y="65.4" transform="rotate(-90 130.8 65.4)">2</text>
<text x="133.2" y="61.4">100K</text>
<text x="172.8" y="63.6" transform="rotate(-90 172.8 63.6)">2</text>
<text x="188.4" y="60.2">25uF</text>
<text x="198.2" y="60.4">C9</text>
<text x="198.2" y="62.6">0.1uF</text>
<text x="196.8" y="77.2">V3</text>
<text x="95.7" y="79.8">C10</text>
<text x="154.9" y="81.7">1</text>
<text x="157" y="79.1">R14</text>
<text x="163.5" y="81.7">2</text>
<text x="192.1" y="80.4" transform="rotate(-90 192.1 80.4)">3</text>
<text x="197.5" y="80.5">EL34</text>
<text x="60.3" y="87.9">12AX7A</text>
<text x="62.4" y="85.8">V4-1</text>
<text x="69.4" y="87.5" transform="rotate(-90 69.4 87.5)">1</text>
<text x="85.2" y="89.2" transform="rotate(-90 85.2 89.2)">1</text>
<text x="94" y="85.8">0.047uF</text>
<text x="144.8" y="87.5" transform="rotate(-90 144.8 87.5)">1</text>
<text x="157" y="85.8">1.5K</text>
<text x="182.9" y="86.9">1</text>
<text x="200.3" y="88.7">4</text>
<text x="209.2" y="88.7">1</text>
<text x="211.4" y="86.8">R15</text>
<text x="217.9" y="88.7">2</text>
<text x="36.1" y="90.3">C11</text>
<text x="44.9" y="94.5" transform="rotate(-90 44.9 94.5)">1</text>
<text x="63.8" y="92.2">2</text>
<text x="63.8" y="95.7">3</text>
<text x="87.6" y="94.7">100K</text>
<text x="88" y="92.6">R17</text>
<text x="129.9" y="91.9">C12</text>
<text x="129.9" y="94.2">0.005uF</text>
<text x="147.2" y="93">220K</text>
<text x="147.6" y="90.8">R16</text>
<text x="164.1" y="91.4">C13</text>
<text x="182.9" y="90.5">5</text>
<text x="211.4" y="92.8">1K 12W</text>
<text x="34.3" y="96.3">0.1uF</text>
<text x="47.3" y="100">1.0M</text>
<text x="47.7" y="97.9">R18</text>
<text x="85.2" y="98.7" transform="rotate(-90 85.2 98.7)">2</text>
<text x="109.8" y="101.5" transform="rotate(-90 109.8 101.5)">3</text>
<text x="127.3" y="101.5" transform="rotate(-90 127.3 101.5)">3</text>
<text x="144.8" y="96.9" transform="rotate(-90 144.8 96.9)">2</text>
<text x="164.1" y="100.8">R19</text>
<text x="164.1" y="98">250uF</text>
<text x="188.6" y="98.7" transform="rotate(-90 188.6 98.7)">8</text>
<text x="32.2" y="108">1</text>
<text x="34.3" y="106.1">R21</text>
<text x="40.9" y="108">2</text>
<text x="44.9" y="103.9" transform="rotate(-90 44.9 103.9)">2</text>
<text x="51.5" y="106.2">1</text>
<text x="53.7" y="104.3">R20</text>
<text x="60.1" y="106.2">2</text>
<text x="71.9" y="107">BLUE</text>
<text x="105.8" y="108">2</text>
<text x="112.4" y="104.2">VR4</text>
<text x="112.4" y="106.5">1.0M</text>
<text x="123.3" y="108">2</text>
<text x="129.9" y="104.2">VR5</text>
<text x="129.9" y="106.5">1.0M</text>
<text x="161.9" y="102.7">1</text>
<text x="164.1" y="106.8">270 15W</text>
<text x="170.5" y="102.7">2</text>
<text x="239.4" y="103.7">T1</text>
<text x="261.3" y="104.3">LS1</text>
<text x="34.3" y="112">47K</text>
<text x="44.9" y="113.8" transform="rotate(-90 44.9 113.8)">1</text>
<text x="53.7" y="110.3">1.2K</text>
<text x="85.2" y="112" transform="rotate(-90 85.2 112)">1</text>
<text x="164.1" y="113.1">R23</text>
<text x="208.6" y="108.7">YELLOW</text>
<text x="226.1" y="108.7">RED</text>
<text x="261.3" y="111.4">SPEAKER</text>
<text x="47.3" y="119.2">1.0M</text>
<text x="47.7" y="117.1">R24</text>
<text x="87.6" y="117.5">100K</text>
<text x="88" y="115.4">R22</text>
<text x="109.8" y="114.4" transform="rotate(-90 109.8 114.4)">1</text>
<text x="127.3" y="114.4" transform="rotate(-90 127.3 114.4)">1</text>
<text x="144.8" y="119" transform="rotate(-90 144.8 119)">1</text>
<text x="161.9" y="115">1</text>
<text x="164.1" y="119.1">270 15W</text>
<text x="170.5" y="115">2</text>
<text x="234.2" y="115.6">OUTPUT TRANSFORMER</text>
<text x="36.1" y="123.6">C15</text>
<text x="44.9" y="123.2" transform="rotate(-90 44.9 123.2)">2</text>
<text x="63.8" y="125.5">7</text>
<text x="63.8" y="122">8</text>
<text x="73.8" y="123.4">V4-2</text>
<text x="73.8" y="125.7">12AX7A</text>
<text x="85.2" y="121.5" transform="rotate(-90 85.2 121.5)">2</text>
<text x="147.2" y="124.5">220K</text>
<text x="147.6" y="122.4">R25</text>
<text x="164.1" y="121.2">C14</text>
<text x="188.6" y="120.7" transform="rotate(-90 188.6 120.7)">8</text>
<text x="34.3" y="129.6">0.1uF</text>
<text x="69.4" y="132" transform="rotate(-90 69.4 132)">6</text>
<text x="144.8" y="128.5" transform="rotate(-90 144.8 128.5)">2</text>
<text x="164.1" y="127.8">250uF</text>
<text x="182.9" y="127.3">5</text>
<text x="182.9" y="130.8">1</text>
<text x="200.3" y="129">4</text>
<text x="209.2" y="129">1</text>
<text x="211.4" y="127.1">R26</text>
<text x="217.9" y="129">2</text>
<text x="94" y="134.1">C16</text>
<text x="154.9" y="136.1">1</text>
<text x="157" y="133.4">R27</text>
<text x="163.5" y="136.1">2</text>
<text x="196.5" y="136.4">V5</text>
<text x="211.4" y="133.1">1K 12W</text>
<text x="92.2" y="140.1">0.047uF</text>
<text x="157" y="140.1">1.5K</text>
<text x="192.1" y="139" transform="rotate(-90 192.1 139)">3</text>
<text x="196.5" y="138.7">EL34</text>
<text x="101.8" y="149.9">T2</text>
<text x="123.8" y="149.2">V6</text>
<text x="231" y="148.9">RED 430V</text>
<text x="105.7" y="151.8">3</text>
<text x="123.8" y="152.4">GZ34/5AR4</text>
<text x="229.2" y="155.9">YELLOW 405V</text>
<text x="61.5" y="158.7">F1</text>
<text x="80.8" y="158.7">S1</text>
<text x="105.7" y="160.6">4</text>
<text x="121.6" y="157">6</text>
<text x="139" y="157">8</text>
<text x="38.7" y="164.5">J5</text>
<text x="38.7" y="166.7">MAINS</text>
<text x="61.5" y="163.9">FUSE</text>
<text x="80.8" y="163.9">POWER</text>
<text x="98.8" y="167.6">1</text>
<text x="121.6" y="164.1">4</text>
<text x="139" y="164.1">2</text>
<text x="204" y="164.1">1</text>
<text x="206.1" y="162.2">R28</text>
<text x="212.6" y="164.1">2</text>
<text x="231" y="164.6">BLUE 410V</text>
<text x="105.7" y="169.3">5</text>
<text x="105.7" y="172.8">6</text>
<text x="206.1" y="168.1">6.8K</text>
<text x="221" y="169">C17</text>
<text x="221" y="171.3">22uF/450V</text>
<text x="98.8" y="176.4">2</text>
<text x="105.7" y="179.9">7</text>
<text x="204" y="178.1">1</text>
<text x="206.1" y="176.2">R29</text>
<text x="212.6" y="178.1">2</text>
<text x="229.2" y="178.7">ORANGE 410V</text>
<text x="105.7" y="183.3">8</text>
<text x="118.8" y="184.1">FILAMENT</text>
<text x="206.1" y="182.2">8.2K</text>
<text x="221" y="183">C18</text>
<text x="221" y="185.3">22uF/450V</text>
<text x="105.7" y="186.9">9</text>
<text x="105.7" y="190.4">10</text>
<text x="118.8" y="191.1">FILAMENT</text>
<text x="169.3" y="187.8">L1</text>
<text x="206.1" y="190.2">R30</text>
<text x="91.2" y="192.5">POWER TRANSFORMER</text>
<text x="164.9" y="197.1">C19</text>
<text x="169.3" y="196.2">CHOKE</text>
<text x="184.2" y="197.1">C20</text>
<text x="204" y="192.1">1</text>
<text x="206.1" y="196.2">220K</text>
<text x="212.6" y="192.1">2</text>
<text x="221" y="197.1">C21</text>
<text x="229.2" y="192.7">BROWN 205V</text>
<text x="164.9" y="199.3">33uF/450V</text>
<text x="184.2" y="199.3">22uF/450V</text>
<text x="221" y="199.3">33uF/450V</text>
<text x="283.2" y="204.8">Thursday, April 18, 1996</text>
<text x="316.5" y="204.8">1</text>
<text x="327" y="204.8">1</text>
</g>
<g font-size="1.2">
<text x="26.9" y="5.9">1</text>
<text x="68" y="5.9">2</text>
<text x="109.2" y="5.9">3</text>
<text x="150.4" y="5.9">4</text>
<text x="191.6" y="5.9">5</text>
<text x="232.8" y="5.9">6</text>
<text x="274" y="5.9">7</text>
<text x="315.2" y="5.9">8</text>
<text x="5.1" y="32.3">A</text>
<text x="336.3" y="32.3">A</text>
<text x="5.1" y="81.9">B</text>
<text x="336.3" y="81.9">B</text>
<text x="5.1" y="131.6">C</text>
<text x="336.3" y="131.6">C</text>
<text x="5.1" y="181.3">D</text>
<text x="336.3" y="181.3">D</text>
<text x="26.9" y="206.4">1</text>
<text x="68" y="206.4">2</text>
<text x="109.2" y="206.4">3</text>
<text x="150.4" y="206.4">4</text>
<text x="191.6" y="206.4">5</text>
<text x="232.8" y="206.4">6</text>
<text x="274" y="206.4">7</text>
<text x="315.2" y="206.4">8</text>
</g>
</svg>
